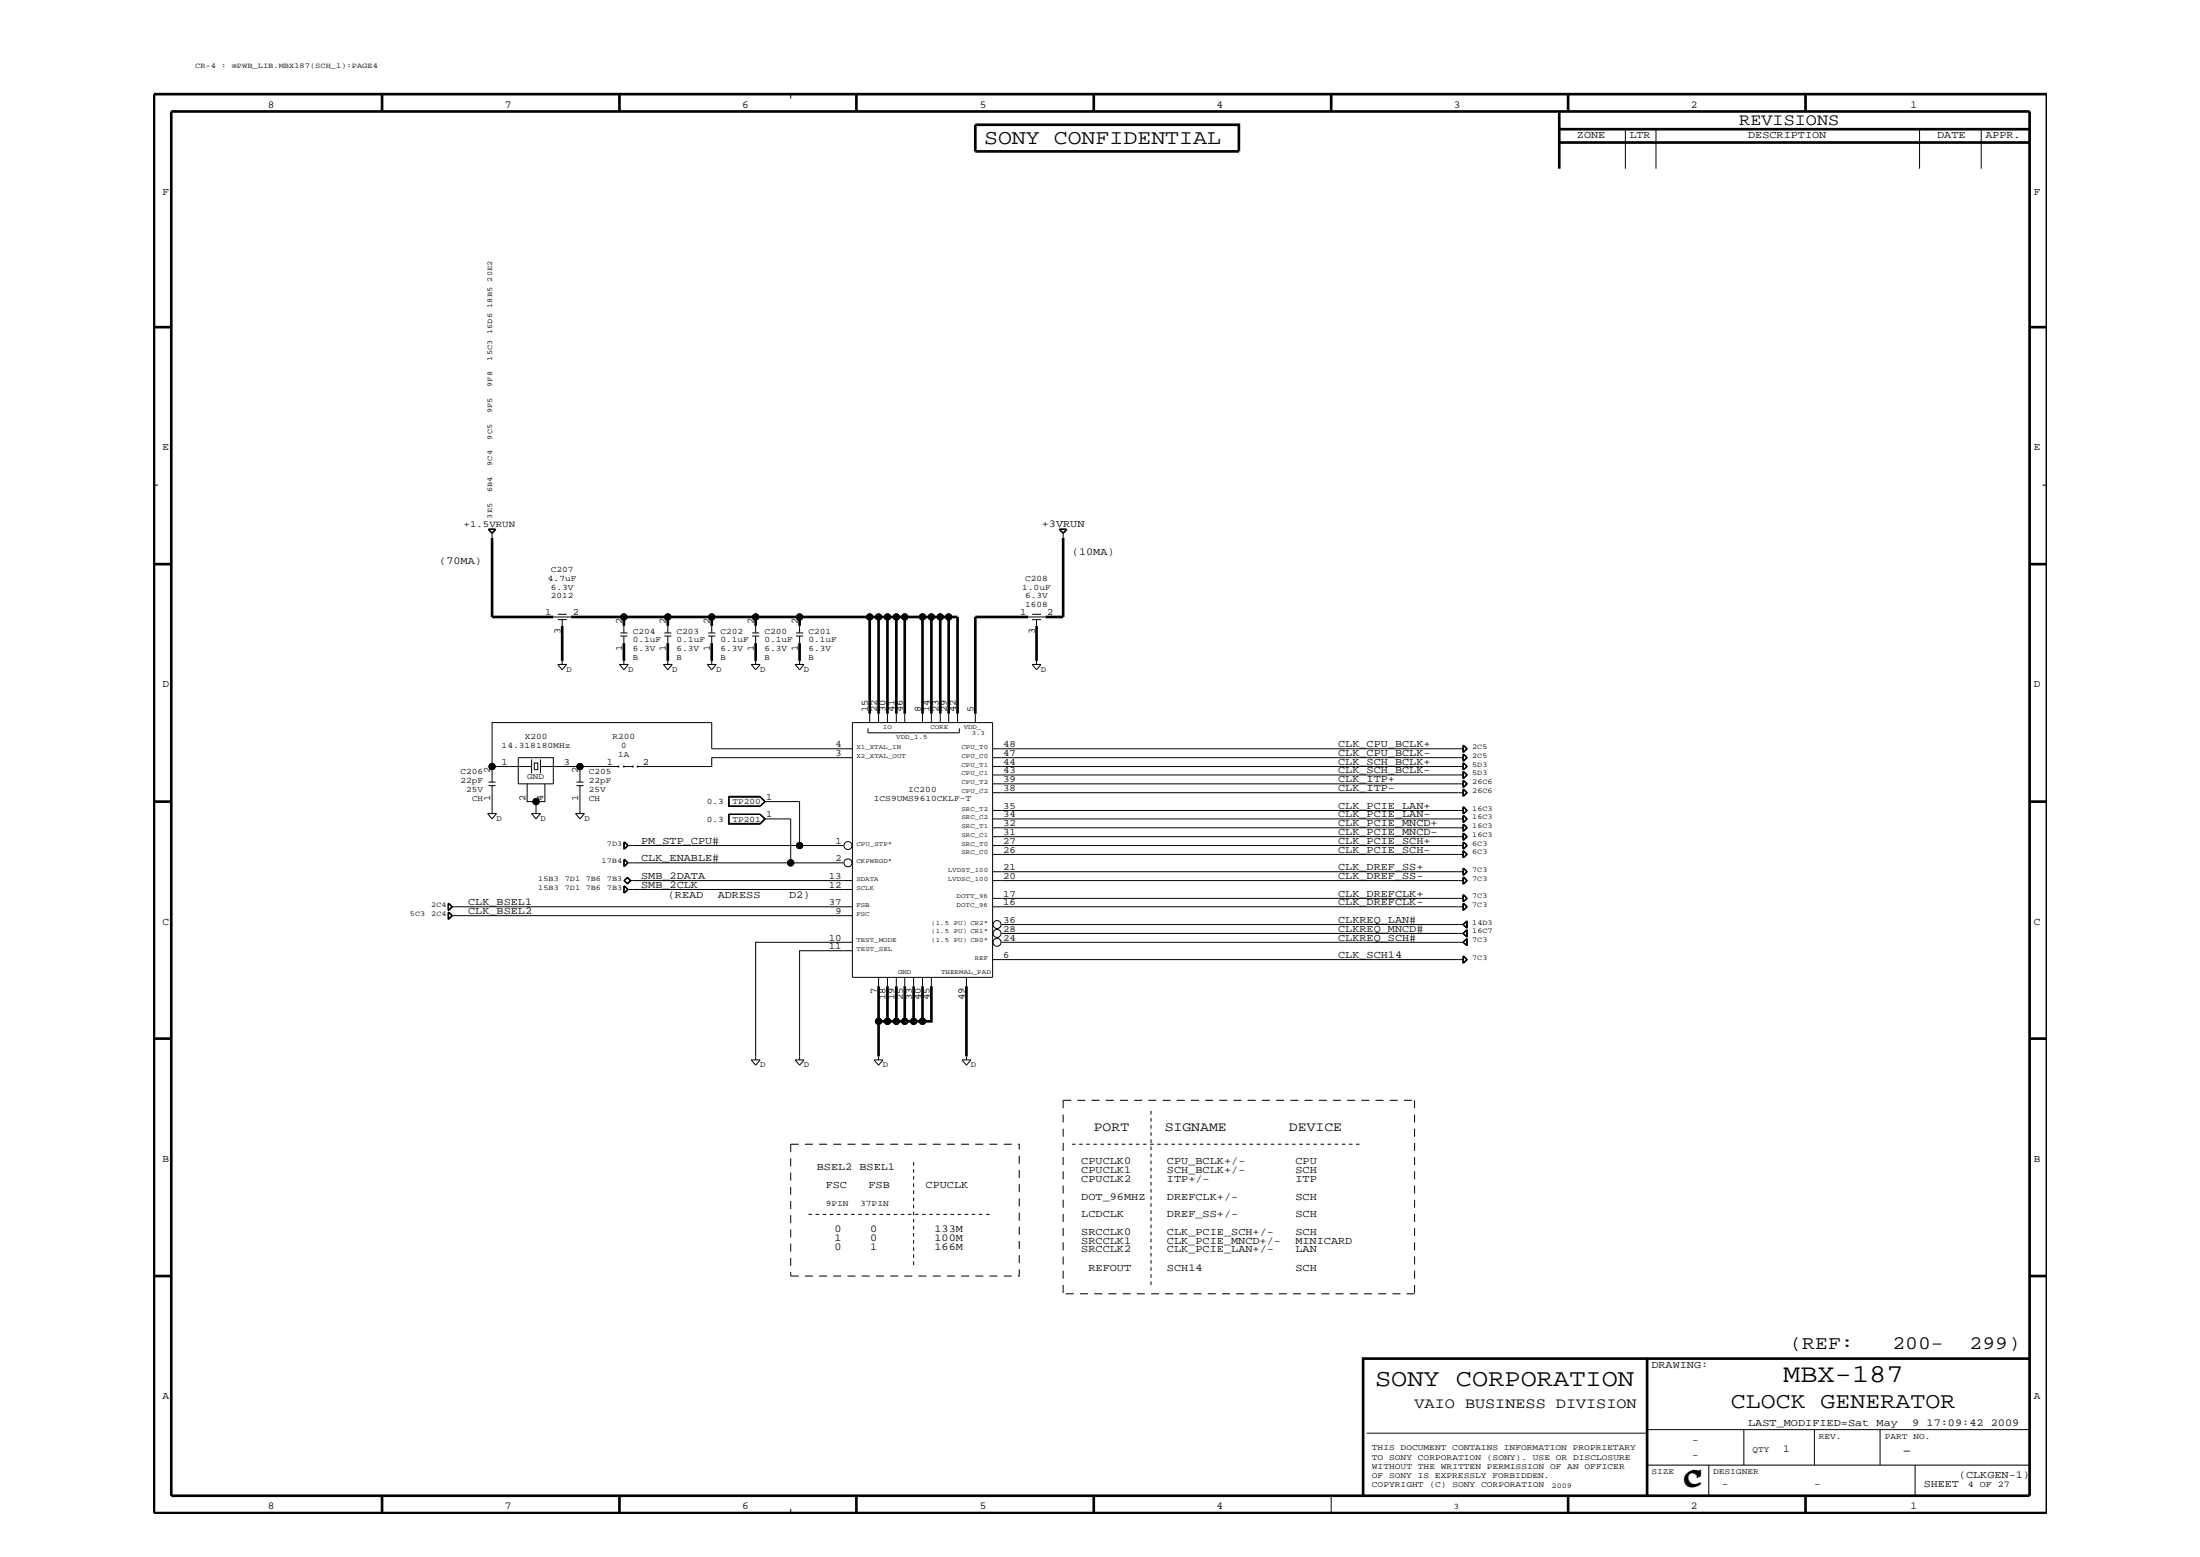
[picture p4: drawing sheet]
<svg xmlns="http://www.w3.org/2000/svg" width="420mm" height="297mm" viewBox="0 0 420 297" stroke-linecap="round" stroke-linejoin="round" font-family="sans-serif">
<g fill="none" stroke="#000" stroke-width=".19">
<path d="M150.9 18v.8M310.2 24.6v7.6M316 24.6v7.6M366.3 24.6v7.6M378.1 24.6v7.6M29.4 92.6h.7M389.7 92.6h.9M93.2 100.9h1.4v.2l-.7 .7-.7-.7zM93.3 100.9h1.2v.2l-.6 .6-.6-.6zM93.3 101l1.1 .1-.5 .5-.6-.5M93.9 101.8v.8M105.6 117.7h3.4"/>
<path d="M106.4 118.2h1.7M106.4 117.2h1.7M107.3 118.2v1.2M119 119.4v1.4M127.4 119.4v1.4M135.8 119.4v1.4M144.2 119.4v1.4M152.6 119.4v1.4M196.2 117.7h3.3M196.9 118.2h1.7M196.9 117.2h1.7M197.8 118.2v1.2"/>
<path d="M202.2 100.9h1.4v.2l-.7 .7-.7-.7zM202.3 100.9h1.2v.2l-.6 .6-.6-.6zM202.3 101l1.1 .1-.5 .5-.6-.5M202.9 101.8v.8M106.4 126.8h1.7l-.8 1zM107.3 126.1v.7M118.2 126.8h1.7l-.9 1zM118.4 121.3h1.3M118.4 120.8h1.3M119 121.3v1.4M119 126.1v.7M126.6 126.8h1.7l-.9 1z"/>
<path d="M126.8 121.3h1.3M126.8 120.8h1.3M127.4 121.3v1.4M127.4 126.1v.7M135 126.8h1.7l-.9 1zM135.1 121.3h1.4M135.1 120.8h1.4M135.8 121.3v1.4M135.8 126.1v.7M143.3 126.8h1.7l-.8 1zM143.5 121.3h1.4M143.5 120.8h1.4"/>
<path d="M144.2 121.3v1.4M144.2 126.1v.7M151.7 126.8h1.7l-.8 1zM151.9 121.3h1.4M151.9 120.8h1.4M152.6 121.3v1.4M152.6 126.1v.7M162.7 137.9h26.7v48.6h-26.7zM165.6 139v.8h17.5v-.8M166 136.2v1.7M167.7 136.2v1.7M169.3 136.2v1.7"/>
<path d="M171 136.2v1.7M172.6 136.2v1.7M176 136.2v1.7M177.7 136.2v1.7M179.4 136.2v1.7M181 136.2v1.7M182.7 136.2v1.7M186.1 136.2v1.7M196.9 126.8h1.7l-.8 1zM197.8 126.1v.7M93.1 155.2h1.6l-.8 1zM93.2 149.9h1.4"/>
<path d="M93.2 149.2h1.4M93.9 146.2v3M93.9 149.9v5.3M98.9 144.5h6.7v5h-6.7zM100.6 149.5v3.4h1.7v2.3M101.4 155.2h1.7l-.8 1zM101.4 144.9v2.6M101.9 145.6h.7v1.2h-.7zM103.1 146.2h14.9M103.1 144.9v2.6M104 149.5v3.4h-1.7M109.8 155.2h1.7l-.8 1z"/>
<path d="M110 149.9h1.3M110 149.2h1.3M110.7 146.2v3M110.7 149.9v5.3M119 146.2h1.7M139 151.9h6l1.1 1-1.1 1h-6zM139 155.3h6l1.1 .9-1.1 1h-6zM139.1 152h5.9l1 .9-1 .9h-5.9zM139.1 155.4h5.9l1 .8-1 1h-5.9zM139.1 152.1h5.9l.9 .8M145 155.4h-5.9v1.7h5.9l.9-.9M145 155.4l.9 .8"/>
<path d="M145.9 152.9h6.7v8.4M145.9 156.2h5v8.4M145.9 152.9l-.9 .9h-5.9M162.7 142.9h-26.9v-5h-41.9v8.3h7.5M162.7 144.5h-26.9v1.7h-14.1M189.4 142.9h89.8M189.4 144.5h89.8M189.4 149.5h89.8M189.4 147.8h89.8M189.4 146.2h89.8M189.4 151.2h89.8M189.4 154.6h89.8"/>
<path d="M189.4 156.2h89.8M189.4 157.9h89.8M189.4 159.6h89.8M279.2 153.9h.1M279.2 145.6h.1M279.2 157.3h.1l.6 .6-.6 .6h-.1zM279.2 150.6h.1l.6 .6-.6 .6h-.1zM279.2 159h.1l.6 .6-.6 .6h-.1zM279.2 153.9v1.3h.1M279.2 147.3h.1l.6 .5-.6 .6h-.1zM279.2 144h.1l.6 .5-.6 .6h-.1zM279.2 142.3h.1l.6 .6-.6 .5h-.1z"/>
<path d="M279.2 145.6v1.2h.1M279.2 148.9h.1l.6 .6-.6 .6h-.1zM279.2 155.6h.1l.6 .6-.6 .6h-.1zM279.2 150.6h.1l.7 .6-.7 .7h-.1zM279.2 142.2h.1l.7 .7-.7 .6h-.1zM279.2 143.9h.1l.7 .6-.7 .7h-.1zM279.2 147.2h.1l.7 .6-.7 .7h-.1zM279.2 148.9h.1l.7 .6-.7 .7h-.1zM279.2 155.6h.1l.7 .6-.7 .7h-.1zM279.2 157.2h.1l.7 .7-.7 .7h-.1zM279.2 158.9h.1l.7 .7-.7 .7h-.1zM279.2 157.4l.6 .5-.5 .5z"/>
<path d="M279.2 150.7l.6 .5-.5 .5zM279.2 159.1l.6 .5-.5 .5zM279.2 154l.6 .6-.5 .5zM279.2 147.3l.6 .5-.5 .6zM279.2 144v1.1l.6-.6-.5-.5M279.2 142.3l.6 .6-.5 .5zM279.2 145.6l.6 .6-.5 .5zM279.2 149l.6 .5-.5 .5zM279.2 155.7l.6 .5-.5 .6zM279.3 153.9l.6 .7-.6 .6M279.3 145.6l.6 .6-.6 .6M279.3 153.9l.7 .7-.7 .6"/>
<path d="M279.3 145.6l.7 .6-.7 .6M85.5 172.3h.2l.7 .7-.7 .7h-.2zM85.5 174h.2l.7 .7-.7 .7h-.2zM85.5 172.4h.2l.6 .6-.6 .6h-.2zM85.5 174.1h.2l.6 .6-.6 .6h-.2zM85.6 174.2l.6 .5-.5 .5zM85.7 173.6l.5-.6-.6-.5v1.1M86.4 173h76.3M86.4 174.7h76.3M119 169.1h.2l.6 .6-.6 .6h-.2zM119 168l.7-.7 .7 .7-.7 .7zM119 160.6h.2l.7 .7-.7 .7h-.2z"/>
<path d="M119 163.9h.2l.7 .7-.7 .7h-.2zM119 160.7h.2l.6 .6-.6 .6h-.2zM119 164h.2l.6 .6-.6 .6h-.2zM119 169h.2l.7 .7-.7 .7h-.2zM119.1 169.1l.6 .6-.5 .5zM119.1 168l.6-.5 .5 .5-.5 .5zM119.1 168l.6-.6 .6 .6-.6 .6zM119.2 165.2l.5-.6-.6-.5v1.1M119.2 160.7l.5 .6-.5 .5-.1-1.1M119.9 161.3h41.1M119.9 169.7h42.8M119.9 164.6h41.1"/>
<path d="M120.4 168h42.3M162.7 179.8h-18.5v22.4M189.4 161.3h89.8M189.4 163h89.8M189.4 171.4h89.8M189.4 168h89.8M189.4 166.3h89.8M189.4 173h89.8M191.1 179.8h88.1M191.1 178.1h88.1M191.1 176.4h88.1M279.2 162.3h.1"/>
<path d="M279.2 170.7h.1M279.2 178.1l.6-.6v1.1l-.6-.5 .7-.6v1.2zM279.2 176.4l.7-.6v1.2zM279.2 176.4l.6-.7h.2v1.4h-.2zM279.2 167.4h.1l.6 .6-.6 .6h-.1zM279.2 172.4h.1l.6 .6-.6 .6h-.1zM279.2 165.7h.1l.6 .6-.6 .6h-.1zM279.2 162.3v1.3h.1M279.2 170.7v1.3h.1M279.2 160.7h.1l.6 .6-.6 .6h-.1zM279.2 172.3h.1l.7 .7-.7 .7h-.1zM279.2 160.6h.1l.7 .7-.7 .7h-.1z"/>
<path d="M279.2 165.6h.1l.7 .7-.7 .7h-.1zM279.2 167.3h.1l.7 .7-.7 .7h-.1zM279.2 167.5l.6 .5-.5 .5zM279.2 172.5l.6 .5-.5 .6zM279.2 165.8l.6 .5-.5 .5zM279.2 162.4l.6 .6-.5 .5zM279.2 170.8l.6 .6-.5 .5zM279.2 176.4l.6-.5v1zM279.3 162.3l.6 .7-.6 .6M279.3 170.7l.6 .7-.6 .6M279.3 160.7l.5 .6-.5 .5-.1-1.1M279.3 162.3l.7 .7-.7 .6"/>
<path d="M279.3 170.7l.7 .7-.7 .6M279.8 179.1l.1 1.3-.7-.6zM279.8 179.2v1.1l-.6-.5zM279.8 177.4h.2v1.4h-.2l-.6-.7zM279.8 179.1l-.6 .7M279.8 179.1h.2v1.3h-.2l-.6-.6M162.7 181.4h-10.1v20.8M167.7 186.5v1.7M169.3 186.5v1.7M171 186.5v1.7M172.6 186.5v1.7M174.3 186.5v1.7"/>
<path d="M176 186.5v1.7M177.7 186.5v1.7M184.4 186.5v1.7M189.4 183.1h89.8M279.2 182.5h.1l.6 .6-.6 .6h-.1zM279.2 182.4h.1l.7 .7-.7 .6h-.1zM279.2 182.6l.6 .5-.5 .5zM143.3 202.2h1.7l-.8 1zM151.7 202.2h1.7l-.8 1zM166.8 202.2h1.7l-.8 1zM167.7 201.5v.7M183.6 202.2h1.7l-.9 1z"/>
<path d="M184.4 201.5v.7M260.8 273.4h53.5M314.3 279.5h73M314.3 272.7h73M326.1 279.5v5.9M332.8 272.7v6.8M346.2 272.7v6.8M358.8 272.7v6.8M365.4 279.5v5.9M150.9 287.9v.8M254 285.4v3.3"/>
<circle cx="119" cy="117.7" r=".59"/>
<circle cx="127.4" cy="117.7" r=".59"/>
<circle cx="135.8" cy="117.7" r=".59"/>
<circle cx="144.2" cy="117.7" r=".59"/>
<circle cx="152.6" cy="117.7" r=".59"/>
<circle cx="166" cy="117.7" r=".59"/>
<circle cx="167.6" cy="117.7" r=".59"/>
<circle cx="169.3" cy="117.7" r=".59"/>
<circle cx="171" cy="117.7" r=".59"/>
<circle cx="172.6" cy="117.7" r=".59"/>
<circle cx="176" cy="117.7" r=".59"/>
<circle cx="177.7" cy="117.7" r=".59"/>
<circle cx="179.4" cy="117.7" r=".59"/>
<circle cx="181" cy="117.7" r=".59"/>
<circle cx="93.9" cy="146.2" r=".59"/>
<circle cx="102.3" cy="152.9" r=".59"/>
<circle cx="110.7" cy="146.2" r=".59"/>
<circle cx="118" cy="146.2" r=".08"/>
<circle cx="119" cy="146.2" r=".08"/>
<circle cx="120.7" cy="146.2" r=".08"/>
<circle cx="121.7" cy="146.2" r=".08"/>
<circle cx="150.9" cy="164.6" r=".59"/>
<circle cx="152.6" cy="161.3" r=".59"/>
<circle cx="161.8" cy="164.6" r=".76"/>
<circle cx="161.8" cy="161.3" r=".76"/>
<circle cx="190.3" cy="179.8" r=".76"/>
<circle cx="190.3" cy="176.4" r=".76"/>
<circle cx="190.3" cy="178.1" r=".76"/>
<circle cx="167.6" cy="194.8" r=".59"/>
<circle cx="169.3" cy="194.8" r=".59"/>
<circle cx="171" cy="194.8" r=".59"/>
<circle cx="172.6" cy="194.8" r=".59"/>
<circle cx="174.3" cy="194.8" r=".59"/>
<circle cx="176" cy="194.8" r=".59"/>
</g>
<g fill="none" stroke="#000" stroke-width=".51">
<path d="M29.4 18h361.2v270.7h-361.2zM72.9 18v3.3M118.2 18v3.3M163.4 18v3.3M208.7 18v3.3M254 18v3.3M299.2 18v3.3M344.5 18v3.3M32.7 21.3h354.6v264.1h-354.6zM186.1 23.8h50.3v5.1h-50.3zM297.5 21.3v10.9M297.5 27.2h89.8"/>
<path d="M297.5 24.6h89.8M29.4 62.4h3.3M387.3 62.4h3.3M29.4 107.6h3.3M93.9 102.6v15.1h11.7M107.3 119.4v6.7M109 117.7h73.7v18.5M119 117.7v1.7M127.4 117.7v1.7M135.8 117.7v1.7M144.2 117.7v1.7M152.6 117.7v1.7"/>
<path d="M166 117.7v18.5M167.7 117.7v18.5M169.3 117.7v18.5M171 117.7v18.5M172.6 117.7v18.5M176 117.7v18.5M177.7 117.7v18.5M179.4 117.7v18.5M181 117.7v18.5M196.2 117.7h-10.1v18.5M197.8 119.4v6.7M202.9 102.6v15.1h-3.4"/>
<path d="M387.3 107.6h3.3M119 122.7v3.4M127.4 122.7v3.4M135.8 122.7v3.4M144.2 122.7v3.4M152.6 122.7v3.4M29.4 152.9h3.3M387.3 152.9h3.3M29.4 198.1h3.3M167.7 188.2v13.3M169.3 188.2v6.6h-1.6M171 188.2v6.6h-1.7"/>
<path d="M172.6 188.2v6.6h-1.6M174.3 188.2v6.6h-1.7M176 188.2v6.6h-1.7M177.7 188.2v6.6h-1.7M184.4 188.2v13.3M387.3 198.1h3.3M29.4 243.4h3.3M314.3 259v26.4M387.3 243.4h3.3M387.3 259.2h-127.2v26.1M72.9 285.4v3.3M118.2 285.4v3.3"/>
<path d="M163.4 285.4v3.3M208.7 285.4v3.3M299.2 285.4v3.3M344.5 285.4v3.3"/>
</g>
<path d="M204.6 218.3h55.3M154.3 231.7h35.1M174.3 221.7v20M219.6 245.1v-33.5" fill="none" stroke="#000" stroke-width=".19" stroke-dasharray=".7 .7 .7 .7" stroke-linecap="butt"/>
<path d="M150.9 218.3v25.1M150.9 218.3h43.6M202.9 209.9v36.9M202.9 209.9h67M269.9 209.9v36.9M150.9 243.4h43.6v-25.1M269.9 246.8h-67" fill="none" stroke="#000" stroke-width=".19" stroke-dasharray="1.5 1.2" stroke-linecap="butt"/>
<g fill="#000">
<circle cx="119" cy="117.7" r=".59"/>
<circle cx="127.4" cy="117.7" r=".59"/>
<circle cx="135.8" cy="117.7" r=".59"/>
<circle cx="144.2" cy="117.7" r=".59"/>
<circle cx="152.6" cy="117.7" r=".59"/>
<circle cx="166" cy="117.7" r=".59"/>
<circle cx="167.6" cy="117.7" r=".59"/>
<circle cx="169.3" cy="117.7" r=".59"/>
<circle cx="171" cy="117.7" r=".59"/>
<circle cx="172.6" cy="117.7" r=".59"/>
<circle cx="176" cy="117.7" r=".59"/>
<circle cx="177.7" cy="117.7" r=".59"/>
<circle cx="179.4" cy="117.7" r=".59"/>
<circle cx="181" cy="117.7" r=".59"/>
<circle cx="93.9" cy="146.2" r=".59"/>
<circle cx="102.3" cy="152.9" r=".59"/>
<circle cx="110.7" cy="146.2" r=".59"/>
<circle cx="150.9" cy="164.6" r=".59"/>
<circle cx="152.6" cy="161.3" r=".59"/>
<circle cx="167.6" cy="194.8" r=".59"/>
<circle cx="169.3" cy="194.8" r=".59"/>
<circle cx="171" cy="194.8" r=".59"/>
<circle cx="172.6" cy="194.8" r=".59"/>
<circle cx="174.3" cy="194.8" r=".59"/>
<circle cx="176" cy="194.8" r=".59"/>
</g>
<g font-size="5">
<text x="321.3" y="283.6">C</text>
<text x="321.6" y="283.2">C</text>
</g>
<text font-size="4.9" x="340.3" y="263.6">MBX-187</text>
<text font-size="4.7" x="262.4" y="264.4">SONY CORPORATION</text>
<text font-size="4.3" x="330.3" y="268.6">CLOCK GENERATOR</text>
<text font-size="4" x="187.8" y="27.5">SONY CONFIDENTIAL</text>
<g font-size="3.6">
<text x="341.5" y="257.3">(REF:</text>
<text x="361.1" y="257.3">200-</text>
<text x="375.8" y="257.3">299)</text>
</g>
<text font-size="3.2" x="331.9" y="23.8">REVISIONS</text>
<g font-size="2.9">
<text x="269.9" y="268.6">VAIO BUSINESS DIVISION</text>
<text x="363" y="277.6">-</text>
</g>
<g font-size="2.5">
<text x="208.7" y="215.8">PORT</text>
<text x="222.2" y="215.8">SIGNAME</text>
<text x="246" y="215.8">DEVICE</text>
</g>
<g font-size="2">
<text x="51.1" y="20.5">8</text>
<text x="96.3" y="20.5">7</text>
<text x="141.6" y="20.5">6</text>
<text x="186.9" y="20.5">5</text>
<text x="232.2" y="20.5">4</text>
<text x="277.5" y="20.5">3</text>
<text x="322.7" y="20.5">2</text>
<text x="364.6" y="20.5">1</text>
<text x="300.9" y="26.4">ZONE</text>
<text x="311" y="26.4">LTR</text>
<text x="333.6" y="26.4">DESCRIPTION</text>
<text x="369.7" y="26.4">DATE</text>
<text x="378.9" y="26.4">APPR.</text>
<text x="31" y="37.3">F</text>
<text x="388.1" y="37.3">F</text>
<text x="31" y="85.9">E</text>
<text x="388.1" y="85.9">E</text>
<text x="198.8" y="100.6">+3VRUN</text>
<text x="83.8" y="107.6">(70MA)</text>
<text x="204.6" y="105.9">(10MA)</text>
<text x="31" y="131.1">D</text>
<text x="388.1" y="131.1">D</text>
<text x="255.4" y="142.5">CLK_CPU_BCLK+</text>
<text x="255.4" y="147.5">CLK_SCH_BCLK-</text>
<text x="255.4" y="149.2">CLK_ITP+</text>
<text x="255.4" y="145.9">CLK_SCH_BCLK+</text>
<text x="255.4" y="144.2">CLK_CPU_BCLK-</text>
<text x="255.4" y="150.9">CLK_ITP-</text>
<text x="255.4" y="154.3">CLK_PCIE_LAN+</text>
<text x="255.4" y="155.9">CLK_PCIE_LAN-</text>
<text x="122.3" y="161">PM_STP_CPU#</text>
<text x="255.4" y="159.3">CLK_PCIE_MNCD-</text>
<text x="255.4" y="161">CLK_PCIE_SCH+</text>
<text x="255.4" y="157.6">CLK_PCIE_MNCD+</text>
<text x="122.3" y="167.7">SMB_2DATA</text>
<text x="122.3" y="164.3">CLK_ENABLE#</text>
<text x="255.4" y="162.7">CLK_PCIE_SCH-</text>
<text x="255.4" y="166">CLK_DREF_SS+</text>
<text x="255.4" y="167.7">CLK_DREF_SS-</text>
<text x="89.3" y="172.7">CLK_BSEL1</text>
<text x="122.3" y="169.4">SMB_2CLK</text>
<text x="127.4" y="171.4">(READ</text>
<text x="137" y="171.4">ADRESS</text>
<text x="150.6" y="171.4">D2)</text>
<text x="255.4" y="172.7">CLK_DREFCLK-</text>
<text x="255.4" y="171.1">CLK_DREFCLK+</text>
<text x="31" y="176.4">C</text>
<text x="89.3" y="174.4">CLK_BSEL2</text>
<text x="255.4" y="176.1">CLKREQ_LAN#</text>
<text x="255.4" y="177.7">CLKREQ_MNCD#</text>
<text x="255.4" y="179.4">CLKREQ_SCH#</text>
<text x="388.1" y="176.4">C</text>
<text x="255.4" y="182.7">CLK_SCH14</text>
<text x="31" y="221.7">B</text>
<text x="388.1" y="221.7">B</text>
<text x="155.9" y="223.3">BSEL2 BSEL1</text>
<text x="157.6" y="226.7">FSC</text>
<text x="165.7" y="226.7">FSB</text>
<text x="176.6" y="226.7">CPUCLK</text>
<text x="206.3" y="223.8">CPUCLK1</text>
<text x="206.3" y="222.1">CPUCLK0</text>
<text x="206.3" y="225.5">CPUCLK2</text>
<text x="222.7" y="223.8">SCH_BCLK+/-</text>
<text x="222.7" y="222.1">CPU_BCLK+/-</text>
<text x="222.7" y="225.5">ITP+/-</text>
<text x="247.2" y="223.8">SCH</text>
<text x="247.2" y="222.1">CPU</text>
<text x="247.2" y="225.5">ITP</text>
<text x="206.3" y="232.2">LCDCLK</text>
<text x="206.3" y="228.9">DOT_96MHZ</text>
<text x="222.7" y="232.2">DREF_SS+/-</text>
<text x="222.7" y="228.9">DREFCLK+/-</text>
<text x="247.2" y="232.2">SCH</text>
<text x="247.2" y="228.9">SCH</text>
<text x="159.3" y="235.1">0</text>
<text x="159.3" y="236.8">1</text>
<text x="159.3" y="238.4">0</text>
<text x="166.1" y="235.1">0</text>
<text x="166.1" y="236.8">0</text>
<text x="166.1" y="238.4">1</text>
<text x="178.3" y="235.1">133M</text>
<text x="178.3" y="236.8">100M</text>
<text x="178.3" y="238.4">166M</text>
<text x="206.3" y="235.6">SRCCLK0</text>
<text x="206.3" y="237.3">SRCCLK1</text>
<text x="206.3" y="238.9">SRCCLK2</text>
<text x="222.7" y="237.3">CLK_PCIE_MNCD+/-</text>
<text x="222.7" y="235.6">CLK_PCIE_SCH+/-</text>
<text x="222.7" y="238.9">CLK_PCIE_LAN+/-</text>
<text x="247.2" y="237.3">MINICARD</text>
<text x="247.2" y="235.6">SCH</text>
<text x="247.2" y="238.9">LAN</text>
<text x="207.7" y="242.4">REFOUT</text>
<text x="222.7" y="242.4">SCH14</text>
<text x="247.2" y="242.4">SCH</text>
<text x="315.1" y="261.1">DRAWING:</text>
<text x="31" y="266.9">A</text>
<text x="388.1" y="266.9">A</text>
<text x="322.9" y="275.3">-</text>
<text x="333.6" y="272">LAST_MODIFIED=Sat May</text>
<text x="364.9" y="272">9 17:09:42 2009</text>
<text x="322.9" y="278.1">-</text>
<text x="340.3" y="277">1</text>
<text x="373.8" y="282">(CLKGEN-1)</text>
<text x="51.1" y="287.9">8</text>
<text x="96.3" y="287.9">7</text>
<text x="141.6" y="287.9">6</text>
<text x="186.9" y="287.9">5</text>
<text x="232.2" y="287.9">4</text>
<text x="322.7" y="287.9">2</text>
<text x="328.6" y="283.7">-</text>
<text x="346.2" y="283.7">-</text>
<text x="364.6" y="287.9">1</text>
<text x="367.1" y="283.7">SHEET</text>
</g>
<g font-size="1.9">
<text x="104.1" y="117.4">1</text>
<text x="109.3" y="117.4">2</text>
<text x="118.7" y="119.1" transform="rotate(-90 118.7 119.1)">2</text>
<text x="127.1" y="119.1" transform="rotate(-90 127.1 119.1)">2</text>
<text x="135.5" y="119.1" transform="rotate(-90 135.5 119.1)">2</text>
<text x="143.8" y="119.1" transform="rotate(-90 143.8 119.1)">2</text>
<text x="152.2" y="119.1" transform="rotate(-90 152.2 119.1)">2</text>
<text x="194.6" y="117.4">1</text>
<text x="199.8" y="117.4">2</text>
<text x="106.9" y="120.9" transform="rotate(-90 106.9 120.9)">3</text>
<text x="118.7" y="124.2" transform="rotate(-90 118.7 124.2)">1</text>
<text x="127.1" y="124.2" transform="rotate(-90 127.1 124.2)">1</text>
<text x="135.5" y="124.2" transform="rotate(-90 135.5 124.2)">1</text>
<text x="143.8" y="124.2" transform="rotate(-90 143.8 124.2)">1</text>
<text x="152.2" y="124.2" transform="rotate(-90 152.2 124.2)">1</text>
<text x="197.4" y="120.9" transform="rotate(-90 197.4 120.9)">3</text>
<text x="165.6" y="135.8" transform="rotate(-90 165.6 135.8)">15</text>
<text x="167.3" y="135.8" transform="rotate(-90 167.3 135.8)">22</text>
<text x="169" y="135.8" transform="rotate(-90 169 135.8)">30</text>
<text x="170.7" y="135.8" transform="rotate(-90 170.7 135.8)">41</text>
<text x="172.3" y="135.8" transform="rotate(-90 172.3 135.8)">46</text>
<text x="175.7" y="135.8" transform="rotate(-90 175.7 135.8)">8</text>
<text x="177.4" y="135.8" transform="rotate(-90 177.4 135.8)">14</text>
<text x="179.1" y="135.8" transform="rotate(-90 179.1 135.8)">23</text>
<text x="180.7" y="135.8" transform="rotate(-90 180.7 135.8)">29</text>
<text x="182.4" y="135.8" transform="rotate(-90 182.4 135.8)">42</text>
<text x="185.8" y="135.8" transform="rotate(-90 185.8 135.8)">5</text>
<text x="159.4" y="142.5">4</text>
<text x="191.4" y="142.5">48</text>
<text x="93.6" y="147.5" transform="rotate(-90 93.6 147.5)">2</text>
<text x="95.7" y="145.9">1</text>
<text x="107.6" y="145.9">3</text>
<text x="110.3" y="147.5" transform="rotate(-90 110.3 147.5)">2</text>
<text x="115.8" y="145.9">1</text>
<text x="122.7" y="145.9">2</text>
<text x="159.4" y="144.2">3</text>
<text x="191.4" y="149.2">39</text>
<text x="191.4" y="145.9">44</text>
<text x="191.4" y="147.5">43</text>
<text x="191.4" y="144.2">47</text>
<text x="93.6" y="152.8" transform="rotate(-90 93.6 152.8)">1</text>
<text x="100.2" y="152.8" transform="rotate(-90 100.2 152.8)">2</text>
<text x="103.6" y="152.8" transform="rotate(-90 103.6 152.8)">4</text>
<text x="110.3" y="152.8" transform="rotate(-90 110.3 152.8)">1</text>
<text x="146.2" y="155.9">1</text>
<text x="146.2" y="152.6">1</text>
<text x="191.4" y="154.3">35</text>
<text x="191.4" y="155.9">34</text>
<text x="191.4" y="150.9">38</text>
<text x="159.4" y="161">1</text>
<text x="191.4" y="157.6">32</text>
<text x="191.4" y="161">27</text>
<text x="191.4" y="159.3">31</text>
<text x="158.2" y="167.7">13</text>
<text x="159.4" y="164.3">2</text>
<text x="191.4" y="166">21</text>
<text x="191.4" y="167.7">20</text>
<text x="191.4" y="162.7">26</text>
<text x="158.2" y="169.4">12</text>
<text x="158.2" y="172.7">37</text>
<text x="191.4" y="171.1">17</text>
<text x="191.4" y="172.7">16</text>
<text x="158.2" y="179.4">10</text>
<text x="159.4" y="174.4">9</text>
<text x="191.4" y="176.1">36</text>
<text x="191.4" y="177.7">28</text>
<text x="191.4" y="179.4">24</text>
<text x="158.2" y="181">11</text>
<text x="191.4" y="182.7">6</text>
<text x="167.3" y="189.6" transform="rotate(-90 167.3 189.6)">7</text>
<text x="169" y="190.9" transform="rotate(-90 169 190.9)">18</text>
<text x="170.7" y="190.9" transform="rotate(-90 170.7 190.9)">19</text>
<text x="172.3" y="190.9" transform="rotate(-90 172.3 190.9)">25</text>
<text x="174" y="190.9" transform="rotate(-90 174 190.9)">33</text>
<text x="175.7" y="190.9" transform="rotate(-90 175.7 190.9)">40</text>
<text x="177.4" y="190.9" transform="rotate(-90 177.4 190.9)">45</text>
<text x="184.1" y="190.9" transform="rotate(-90 184.1 190.9)">49</text>
</g>
<text font-size="1.8" x="88.5" y="100.6">+1.5VRUN</text>
<text font-size="1.7" x="375.5" y="283.7">4 OF 27</text>
<g font-size="1.6">
<text x="104.6" y="110.9">4.7uF</text>
<text x="105.1" y="109.2">C207</text>
<text x="105.1" y="112.6">6.3V</text>
<text x="195.1" y="112.6">1.0uF</text>
<text x="195.6" y="110.9">C208</text>
<text x="105.1" y="114.2">2012</text>
<text x="195.6" y="115.9">1608</text>
<text x="195.6" y="114.2">6.3V</text>
<text x="120.7" y="120.9">C204</text>
<text x="120.7" y="125.9">B</text>
<text x="120.7" y="122.5">0.1uF</text>
<text x="120.7" y="124.2">6.3V</text>
<text x="129.1" y="120.9">C203</text>
<text x="129.1" y="125.9">B</text>
<text x="129.1" y="122.5">0.1uF</text>
<text x="129.1" y="124.2">6.3V</text>
<text x="137.5" y="120.9">C202</text>
<text x="137.5" y="125.9">B</text>
<text x="137.5" y="124.2">6.3V</text>
<text x="137.5" y="122.5">0.1uF</text>
<text x="145.9" y="120.9">C200</text>
<text x="145.9" y="125.9">B</text>
<text x="145.9" y="124.2">6.3V</text>
<text x="145.9" y="122.5">0.1uF</text>
<text x="154.3" y="120.9">C201</text>
<text x="154.3" y="125.9">B</text>
<text x="154.3" y="122.5">0.1uF</text>
<text x="154.3" y="124.2">6.3V</text>
<text x="108.1" y="128.1">D</text>
<text x="119.9" y="128.1">D</text>
<text x="128.3" y="128.1">D</text>
<text x="136.7" y="128.1">D</text>
<text x="145" y="128.1">D</text>
<text x="153.4" y="128.1">D</text>
<text x="198.6" y="128.1">D</text>
<text x="95.7" y="142.7">14.318180MHz</text>
<text x="100.1" y="141">X200</text>
<text x="116.9" y="141">R200</text>
<text x="118.5" y="142.7">0</text>
<text x="87.9" y="147.7">C206</text>
<text x="87.9" y="149.4">22pF</text>
<text x="100.6" y="148.7">GND</text>
<text x="112.4" y="147.7">C205</text>
<text x="112.4" y="149.4">22pF</text>
<text x="118" y="144.4">1A</text>
<text x="89" y="151.1">25V</text>
<text x="90.1" y="152.8">CH</text>
<text x="112.4" y="151.1">25V</text>
<text x="112.4" y="152.8">CH</text>
<text x="134.9" y="153.4">0.3</text>
<text x="139.8" y="153.4">TP200</text>
<text x="166.8" y="152.8">ICS9UMS9610CKLF-T</text>
<text x="173.3" y="151.1">IC200</text>
<text x="94.7" y="156.6">D</text>
<text x="103.1" y="156.6">D</text>
<text x="111.5" y="156.6">D</text>
<text x="134.9" y="156.7">0.3</text>
<text x="139.8" y="156.7">TP201</text>
<text x="145" y="203.6">D</text>
<text x="153.4" y="203.6">D</text>
<text x="168.5" y="203.6">D</text>
<text x="185.3" y="203.6">D</text>
<text x="157.6" y="230.1">9PIN</text>
<text x="164.1" y="230.1">37PIN</text>
<text x="347" y="274.4">REV.</text>
<text x="359.7" y="274.5">PART NO.</text>
<text x="261.8" y="280.3">WITHOUT THE WRITTEN PERMISSION OF AN OFFICER</text>
<text x="261.8" y="276.7">THIS DOCUMENT CONTAINS INFORMATION PROPRIETARY</text>
<text x="261.8" y="278.6">TO SONY CORPORATION (SONY). USE OR DISCLOSURE</text>
<text x="315.1" y="281.1">SIZE</text>
<text x="326.9" y="281.1">DESIGNER</text>
<text x="334.4" y="277">QTY</text>
<text x="261.8" y="282.1">OF SONY IS EXPRESSLY FORBIDDEN.</text>
<text x="261.8" y="283.7">COPYRIGHT (C) SONY CORPORATION</text>
<text x="277.5" y="287.9">3</text>
</g>
<g font-size="1.4">
<text x="37.3" y="12.9">CR-4 : @PWB_LIB.MBX187(SCH_1):PAGE4</text>
<text x="93.9" y="53.7" transform="rotate(-90 93.9 53.7)">20E2</text>
<text x="93.9" y="58.7" transform="rotate(-90 93.9 58.7)">18B5</text>
<text x="93.9" y="63.7" transform="rotate(-90 93.9 63.7)">16D6</text>
<text x="93.9" y="68.8" transform="rotate(-90 93.9 68.8)">15C3</text>
<text x="93.9" y="73.8" transform="rotate(-90 93.9 73.8)">9F8</text>
<text x="93.9" y="83.8" transform="rotate(-90 93.9 83.8)">9C5</text>
<text x="93.9" y="78.9" transform="rotate(-90 93.9 78.9)">9F5</text>
<text x="93.9" y="88.8" transform="rotate(-90 93.9 88.8)">9C4</text>
<text x="93.9" y="93.9" transform="rotate(-90 93.9 93.9)">6B4</text>
<text x="93.9" y="98.9" transform="rotate(-90 93.9 98.9)">3E5</text>
<text x="280.9" y="142.9">2C5</text>
<text x="280.9" y="147.9">5D3</text>
<text x="280.9" y="149.5">26C6</text>
<text x="280.9" y="146.2">5D3</text>
<text x="280.9" y="144.6">2C5</text>
<text x="280.9" y="151.2">26C6</text>
<text x="280.9" y="154.6">16C3</text>
<text x="115.8" y="161.3">7D3</text>
<text x="280.9" y="159.6">16C3</text>
<text x="280.9" y="161.3">6C3</text>
<text x="280.9" y="157.9">16C3</text>
<text x="280.9" y="156.2">16C3</text>
<text x="114.8" y="164.6">17B4</text>
<text x="280.9" y="163">6C3</text>
<text x="280.9" y="166.3">7C3</text>
<text x="82.3" y="173">2C4</text>
<text x="102.7" y="168">15B3</text>
<text x="102.7" y="169.7">15B3</text>
<text x="107.8" y="168">7D1</text>
<text x="107.8" y="169.7">7D1</text>
<text x="111.8" y="168">7B6</text>
<text x="111.8" y="169.7">7B6</text>
<text x="115.8" y="168">7B3</text>
<text x="115.8" y="169.7">7B3</text>
<text x="280.9" y="173">7C3</text>
<text x="280.9" y="171.4">7C3</text>
<text x="280.9" y="168">7C3</text>
<text x="78.2" y="174.7">5C3</text>
<text x="82.3" y="174.7">2C4</text>
<text x="280.9" y="176.4">14D3</text>
<text x="280.9" y="178.1">16C7</text>
<text x="280.9" y="179.8">7C3</text>
<text x="280.9" y="183.1">7C3</text>
<text x="296.1" y="283.8">2009</text>
</g>
<g font-size="1.3">
<text x="163.4" y="142.9">X1_XTAL_IN</text>
<text x="168.5" y="139.1">IO</text>
<text x="171" y="141">VDD_1.5</text>
<text x="177.5" y="139.1">CORE</text>
<text x="183.5" y="142.9">CPU_T0</text>
<text x="183.9" y="139.1">VDD_</text>
<text x="185.4" y="140.2">3.3</text>
<text x="163.4" y="144.6">X2_XTAL_OUT</text>
<text x="183.5" y="146.2">CPU_T1</text>
<text x="183.5" y="147.9">CPU_C1</text>
<text x="183.5" y="149.5">CPU_T2</text>
<text x="183.5" y="144.6">CPU_C0</text>
<text x="183.5" y="154.6">SRC_T2</text>
<text x="183.5" y="151.2">CPU_C2</text>
<text x="163.4" y="161.3">CPU_STP*</text>
<text x="183.5" y="159.6">SRC_C1</text>
<text x="183.5" y="161.3">SRC_T0</text>
<text x="183.5" y="156.2">SRC_C2</text>
<text x="183.5" y="157.9">SRC_T1</text>
<text x="163.4" y="164.6">CKPWRGD*</text>
<text x="180.8" y="166.3">LVDST_100</text>
<text x="183.5" y="163">SRC_C0</text>
<text x="163.4" y="168">SDATA</text>
<text x="163.4" y="169.7">SCLK</text>
<text x="163.4" y="173">FSB</text>
<text x="180.8" y="168">LVDSC_100</text>
<text x="182.5" y="173">DOTC_96</text>
<text x="182.5" y="171.4">DOTT_96</text>
<text x="163.4" y="179.8">TEST_MODE</text>
<text x="163.4" y="174.7">FSC</text>
<text x="177.7" y="176.4">(1.5 PU) CR2*</text>
<text x="177.7" y="178.1">(1.5 PU) CR1*</text>
<text x="177.7" y="179.8">(1.5 PU) CR0*</text>
<text x="163.4" y="181.4">TEST_SEL</text>
<text x="171.4" y="185.8">GND</text>
<text x="179.6" y="185.8">THERMAL_PAD</text>
<text x="186" y="183.1">REF</text>
</g>
</svg>
